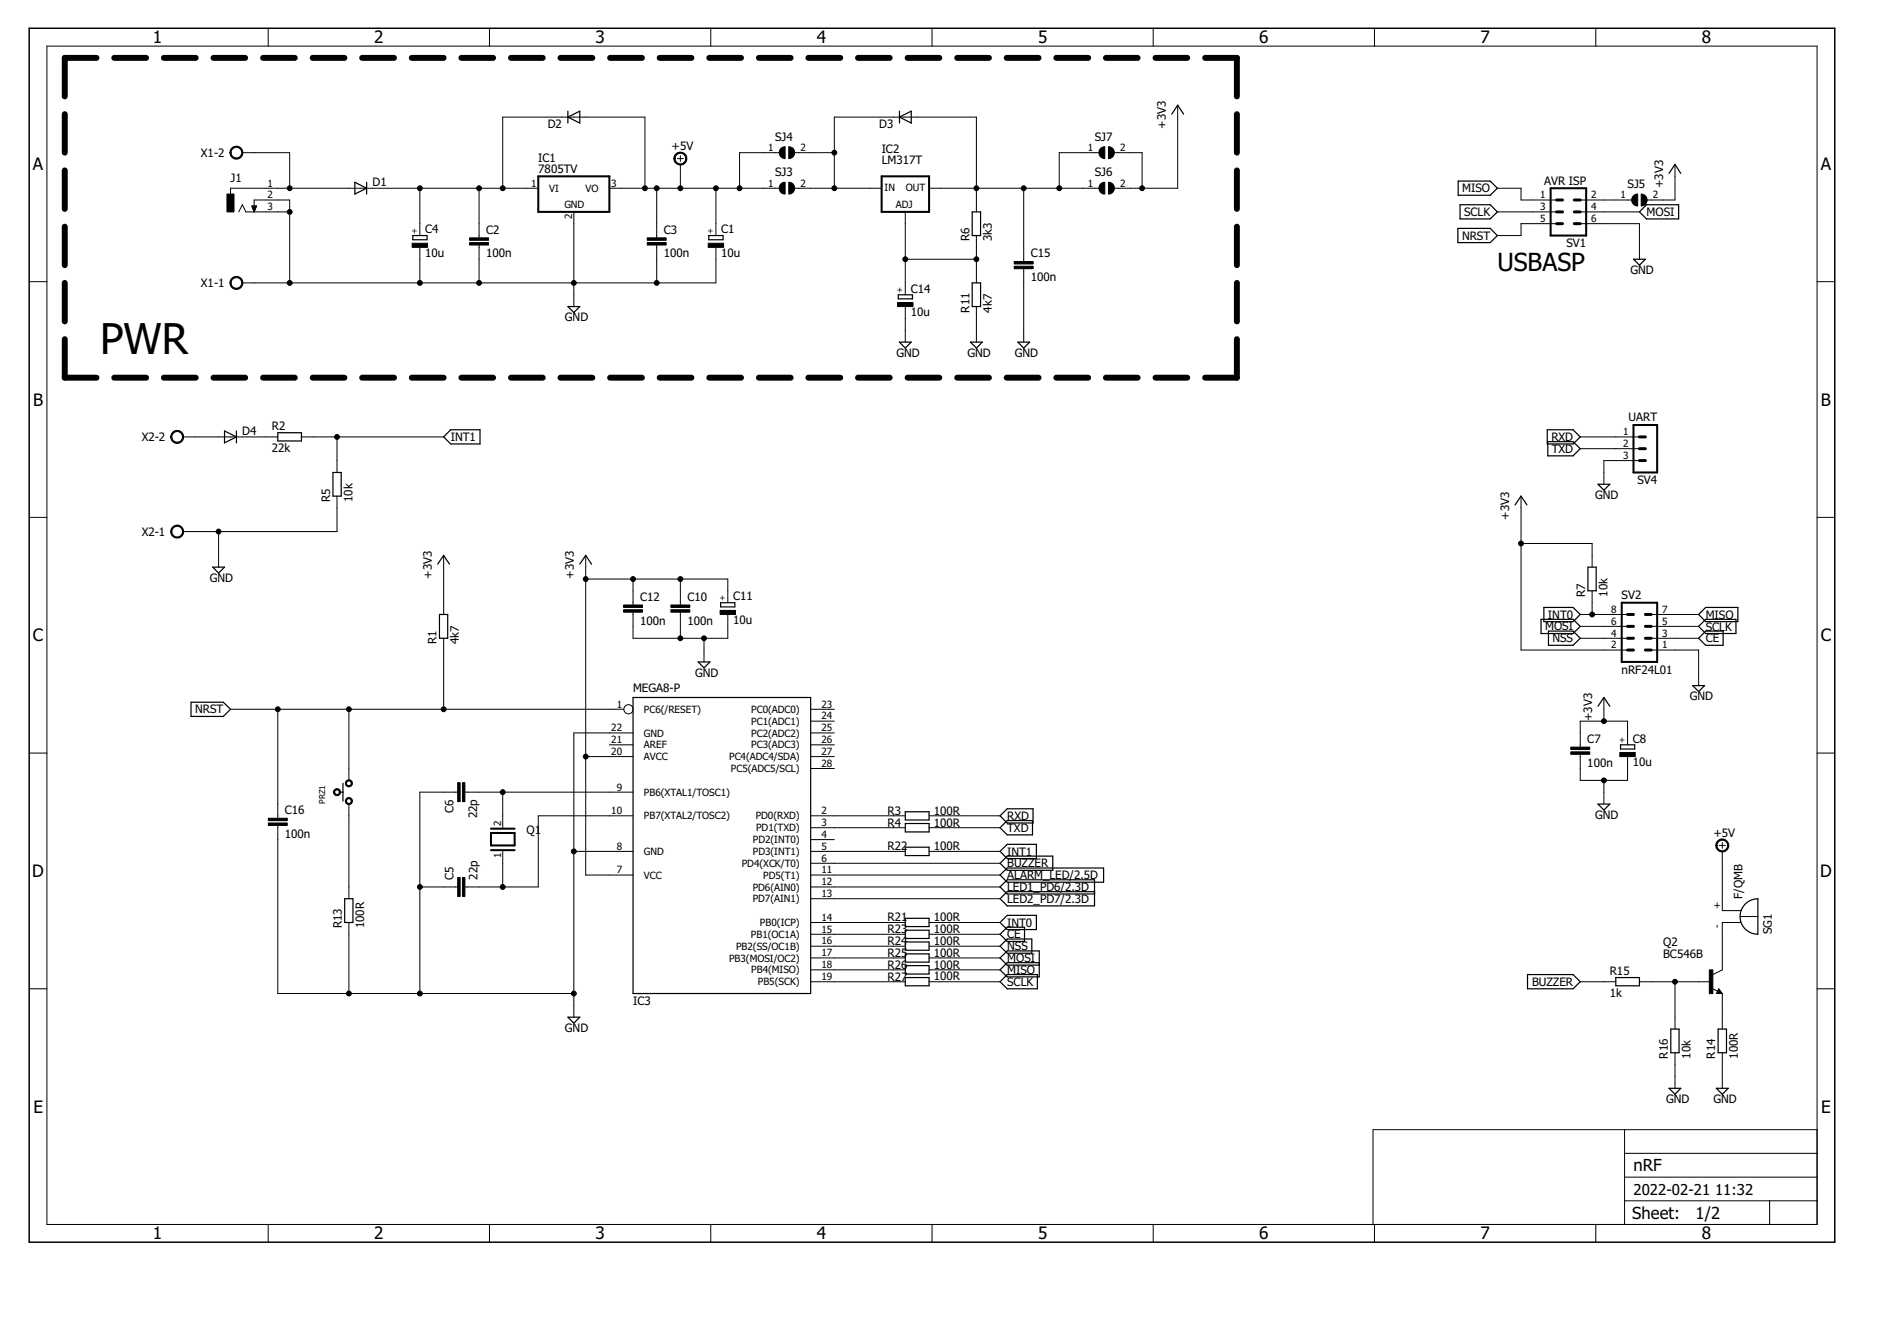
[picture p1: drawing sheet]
<svg xmlns="http://www.w3.org/2000/svg" width="297mm" height="210mm" viewBox="0 0 297 210" stroke-linecap="round" stroke-linejoin="round" font-family="sans-serif">
<g fill="none" stroke="#000" stroke-width=".93">
<path d="M10.1 17.9v6M15.1 9.1h-5v6M17.9 9.1h5M25.7 9.1h4.9M33.4 9.1h5M41.2 9.1h5M49 9.1h4.9M56.7 9.1h5M64.5 9.1h5M72.2 9.1h5M80 9.1h5M87.8 9.1h5"/>
<path d="M95.5 9.1h5M103.3 9.1h5M111.1 9.1h4.9M118.8 9.1h5M126.6 9.1h5M134.3 9.1h5M142.1 9.1h5M149.9 9.1h5M157.6 9.1h5M165.4 9.1h5M173.2 9.1h4.9M180.9 9.1h5"/>
<path d="M188.7 9.1h5v6M193.7 17.9v6M10.1 26.7v6M10.1 35.5v6M193.7 26.7v6M193.7 35.5v6M10.1 53.1v6h5M10.1 44.3v6M17.9 59.1h5M25.7 59.1h4.9M33.4 59.1h5M41.2 59.1h5"/>
<path d="M49 59.1h4.9M56.7 59.1h5M64.5 59.1h5M72.2 59.1h5M80 59.1h5M87.8 59.1h5M95.5 59.1h5M103.3 59.1h5M111.1 59.1h4.9M118.8 59.1h5M126.6 59.1h5M134.3 59.1h5"/>
<path d="M142.1 59.1h5M149.9 59.1h5M157.6 59.1h5M165.4 59.1h5M173.2 59.1h4.9M180.9 59.1h5M193.7 53.1v6h-5M193.7 44.3v6"/>
</g>
<g fill="none" stroke="#000" stroke-width=".19">
<path d="M88.9 18.3l1.9-.9v1.9zM88.9 17.4v1.9M140.8 18.3l1.9-.9v1.9zM140.8 17.4v1.9M183.5 17.9l.9-1.4 .9 1.4M55.6 28.5l1.8 1-1.8 .9zM57.4 28.5v1.9M64.6 36.9h2.3v.6h-2.3zM111 36.9h2.2v.6h-2.2zM152.2 33.2h1.3v3.7h-1.3zM228.3 35.8h5l1.2 1.1-1.2 1.1h-5zM228.3 28.3h5l1.2 1.2-1.2 1.1h-5z"/>
<path d="M228.6 32h4.7l1.2 1.2-1.2 1.1h-4.7zM257.8 32h5v2.3h-5l-1.1-1.1zM261.3 27.1l1-1.4 .9 1.4M88.9 48h1.9l-.9 .9zM140.7 46.1h2.2v.7h-2.2zM140.8 53.6h1.9l-.9 .9zM152 53.6h1.8l-.9 .9zM152.2 44.3h1.3v3.7h-1.3zM159.4 53.6h1.8l-.9 .9zM255.8 40.6h1.8l-.9 .9zM35.2 67.5l1.8 .9-1.8 .9zM37 67.5v1.8"/>
<path d="M43.5 67.7h3.7v1.3h-3.7zM52.1 74h1.3v3.7h-1.3zM70.6 67.3h4.6v2.2h-4.6l-1.1-1.1zM237.2 79l1-1.3 .9 1.3M242.3 67.3h4l1.1 1.1-1.1 1.1h-4zM242.4 69.1h3.9l1.1 1.1-1.1 1.2h-3.9zM250.2 75.8h1.9l-1 .9zM33.3 88.8h1.9l-1 .9zM68.5 88.3l1-1.4 .9 1.4M68.8 96.2h1.3v3.7h-1.3zM90.8 88.3l.9-1.4 .9 1.4M112.8 94.3h2.3v.7h-2.3z"/>
<path d="M241.3 96.9h5l1.1 1.1-1.1 1.2h-5zM241.7 95.1h4.6l1.1 1.1-1.1 1.1h-4.6zM242.5 98.8h3.8l1.1 1.1-1.1 1.1h-3.8zM248.6 88.8h1.3v3.7h-1.3zM267.1 96.9h4.7v2.3h-4.7l-1.1-1.2zM267.1 95.1h5v2.2h-5l-1.1-1.1zM267.1 98.8h2.7v2.2h-2.7l-1.1-1.1zM29.9 109.9h5.1l1.1 1.1-1.1 1.1h-5.1zM99.1 109.2h27.8v46.3h-27.8zM109.3 103.6h1.9l-1 .9zM250.2 110.6l.9-1.4 1 1.4M253.7 116.6h2.3v.6h-2.3z"/>
<path d="M265 107.3h1.9l-.9 .9zM53.2 124h.5M53.7 122.6v2.8M141.8 127.1h3.7v1.3h-3.7zM141.8 128.9h3.7v1.3h-3.7zM141.8 132.6h3.7v1.3h-3.7zM156.6 127.7l1.1-1.1h4.1v2.2h-4.1zM156.6 129.6l1.1-1.2h4v2.3h-4zM156.6 133.3l1.1-1.1h4.6v2.2h-4.6zM156.6 135.1l1.1-1.1h7.1v2.2h-7.1zM156.6 137l1.1-1.1h15.1v2.2h-15.1zM171.4 139.6h-13.7l-1.1 1.1 1.1 1.1h13.7v-4.1h-13.7l-1.1 1.1 1.1 1.1h13.7"/>
<path d="M250.2 125.9h1.9l-1 .9zM54 140.7h1.3v3.7h-1.3zM88.9 159.2h1.9l-.9 .9zM141.8 143.7h3.7v1.3h-3.7zM141.8 145.6h3.7v1.3h-3.7zM141.8 147.4h3.7v1.3h-3.7zM141.8 149.3h3.7v1.3h-3.7zM141.8 151.2h3.7v1.3h-3.7zM141.8 153h3.7v1.3h-3.7zM156.6 153.7l1.1-1.2h4.7v2.3h-4.7zM156.6 148.1l1.1-1.1h3.9v2.2h-3.9zM156.6 144.4l1.1-1.1h4.6v2.2h-4.6z"/>
<path d="M156.6 146.2l1.1-1.1h2.7v2.3h-2.7zM162.7 150.7h-5l-1.1 1.1 1.1 1.1h5v-4.1h-5l-1.1 1.1 1.1 1.2h5M239.2 152.5h7.1l1.1 1.2-1.1 1.1h-7.1zM253 153h3.7v1.3h-3.7zM269.1 155.2l.1 .1h-.3l.2-.3 .4 .4h-.6M273.2 141.6a2.74 2.74 0 0 1 2.1-.9v5.5a2.77 2.77 0 0 1-2.6-1.6 2.77 2.77 0 0 1 .5-3zM261.3 170.3h1.9l-.9 1zM261.6 161.1h1.3v3.7h-1.3zM268.8 170.3h1.8l-.9 1zM269 161.1h1.3v3.7h-1.3z"/>
</g>
<g fill="none" stroke="#000" stroke-width=".16">
<path d="M7.3 7.2h277.2v184.5h-277.2zM42 4.4v2.8M76.6 4.4v2.8M111.3 4.4v2.8M145.9 4.4v2.8M180.6 4.4v2.8M184.4 16.5v13h-9.9M215.2 4.4v2.8M249.9 4.4v2.8M37.4 33.2l.6-1.2 .5 1.2h6.9M38 23.9h7.4v5.6M39.4 32.2h.8l-.4 1z"/>
<path d="M39.4 32.3h.8M39.5 32.4h.6M39.5 32.5h.5M39.6 32.6h.4M39.6 32.7h.4M39.6 32.8h.4M39.7 32.8h.2M39.7 32.9h.2M39.7 33h.2M39.8 33.1h.1M39.8 33.2v-1.9h5.6v13M65.7 29.5v7.4"/>
<path d="M65.7 38.7v5.6M75 29.5v7.7M75 38.4v5.9M78.7 29.5v-11.2h22.3v11.2M84.3 29.5h-48.2v.9M89.9 33.2v14.8M95.4 29.5h26.6M102.8 29.5v7.7M102.8 38.4v5.9M106.1 24.8h.9M106.5 24.4v.9M106.5 25.7v3.8"/>
<path d="M112.1 29.5v7.4M112.1 38.7v5.6h-74.1M122 23.9h-6.2v5.6M124.4 29.5h13.6M124.4 23.9h6.2M130.6 29.5v-11.2h22.3v14.9M141.8 33.2v12.9M145.5 29.5h26.6M152.9 36.9v7.4M160.3 29.5v11.5M172.1 23.9h-6.2v5.6M174.5 23.9h4.3v5.6"/>
<path d="M234.5 29.5h3.7v1.8h5.5M234.5 33.2h9.2M243.7 35h-5.5v1.9h-3.7M247.4 31.3h8.1M247.4 33.2h9.3M247.4 35h9.3v5.6M262.3 25.7v5.6h-4.4M4.6 44.1h2.7M141.8 48v5.6M141.8 40.6h11.1M152.9 48v5.6M160.3 42.1v11.5"/>
<path d="M284.5 44.1h2.8M28.7 68.4h14.8M47.2 68.4h22.3M52.8 77.7v5.5h-24.1M52.8 68.4v5.6M238.2 77.7v24h16.6M247.4 68.4h9.3M247.4 70.2h9.3M256.7 72.1h-5.6v3.7M4.6 81h2.7M34.2 83.2v5.6M69.5 86.9v9.3"/>
<path d="M69.5 99.9v11.1M91.7 86.9v50.1h7.4M91.7 90.6h22.3v3.7M99.1 95.8v4.1h14.9v-3.7M99.1 90.6v4.1M106.5 90.6v4.1M106.5 95.8v4.1M110.2 99.9v3.7M238.2 85.1h11.1v3.7M247.4 99.9h7.4M247.4 98h7.4M247.4 96.2h7.4"/>
<path d="M249.3 92.5v3.7M258.6 99.9h7.4M258.6 98h7.4M258.6 96.2h7.4M284.5 81h2.8M4.6 117.9h2.7M36.1 111h61.6M43.5 111v17.1M54.6 111v11.2M91.7 118.4h7.4M95.4 116.6h3.7M99.1 114.7h-9.2v44.5"/>
<path d="M126.9 114.7h3.7M126.9 116.6h3.7M126.9 118.4h3.7M126.9 112.9h3.7M126.9 111h3.7M247.4 118.1v4.1h7.4v-3.8M251.1 109.2v3.7M254.8 116.6v-3.7h-7.4v4M258.6 101.7h7.4v5.6M284.5 117.9h2.8M43.5 129.2v26.3h46.4M54.6 125.9v14.8"/>
<path d="M65.7 138.8h6M71.7 124h-6v31.5M72.8 124h26.3M78.7 124v5.6M78.7 133.3v5.5M89.9 133.3h9.2M99.1 127.7h-14.8v11.1h-11.5M126.9 127.7h14.9M126.9 133.3h14.9M126.9 137h29.7M126.9 138.8h29.7M126.9 135.1h29.7"/>
<path d="M126.9 131.4h3.7M126.9 129.6h14.9M126.9 120.3h3.7M145.5 127.7h11.1M145.5 133.3h11.1M145.5 129.6h11.1M251.1 122.2v3.7M269.2 132.3h1M269.7 133.3v9.2h2.9M269.7 131.9v.9M4.6 154.8h2.7M54.6 144.4v11.1"/>
<path d="M126.9 153.7h14.9M126.9 151.8h14.9M126.9 149.9h14.9M126.9 148.1h14.9M126.9 146.2h14.9M126.9 144.4h14.9M126.9 140.7h29.7M145.5 153.7h11.1M145.5 151.8h11.1M145.5 149.9h11.1M145.5 148.1h11.1M145.5 146.2h11.1"/>
<path d="M145.5 144.4h11.1M247.4 153.7h5.6M256.7 153.7h11.1M262.3 153.7v7.4M268.1 154.7l.9 .5M269.1 154.8l.6 .7h-.9zM269.7 155.5v5.6M272.5 143.5h2.8M272.6 144.4h-2.9v7.4l-1.5 .7M284.5 154.8h2.8M254.4 176.8v14.9M262.3 164.8v5.5"/>
<path d="M269.7 164.8v5.5M284.5 176.8h-69.5v14.9M42 191.7v2.7M76.6 191.7v2.7M111.3 191.7v2.7M145.9 191.7v2.7M180.6 191.7v2.7M215.2 191.7v2.7M249.9 191.7v2.7M254.4 188h30.1M254.4 184.3h30.1M254.4 180.5h30.1"/>
<path d="M277.1 188v3.7"/>
<circle cx="98.4" cy="111" r=".72"/>
</g>
<path d="M4.6 4.4h282.7v190h-282.7z" fill="none" stroke="#000" stroke-width=".23"/>
<path d="M84.3 27.6h11.1v5.6h-11.1zM138 27.6h7.5v5.6h-7.5zM242.8 29.5h5.6v7.4h-5.6zM255.8 66.5h3.7v7.5h-3.7zM253.9 94.3h5.6v9.3h-5.6zM76.9 130.4h3.7v1.9h-3.7zM76.9 129.7h3.7M76.9 133.1h3.7" fill="none" stroke="#000" stroke-width=".32"/>
<g fill="none" stroke="#000" stroke-width=".47">
<path d="M243.7 35h1M243.7 33.2h1M243.7 31.3h1M246.5 35h.9M246.5 33.2h.9M246.5 31.3h.9M256.7 72.1h.9M256.7 70.2h.9M256.7 68.4h.9M254.8 98h1M254.8 99.9h1M254.8 96.2h1"/>
<path d="M257.6 98h1M257.6 99.9h1M257.6 96.2h1M254.8 101.7h1M257.6 101.7h1"/>
</g>
<g fill="#000" stroke="#000" stroke-width=".16">
<path d="M35.5 30.4h1.1v2.8h-1.1zM64.5 38.1h2.5v.6h-2.5zM73.5 38h3v.4h-3zM73.5 37.2h3v.4h-3zM101.3 38h3v.4h-3zM101.3 37.2h3v.4h-3zM110.9 38.1h2.4v.6h-2.4zM140.5 47.3h2.5v.7h-2.5zM158.8 41.7h3v.4h-3zM158.8 40.9h3v.4h-3zM97.6 95.4h3v.4h-3zM97.6 94.7h3v.4h-3z"/>
<path d="M105.1 95.4h2.9v.4h-2.9zM105.1 94.7h2.9v.4h-2.9zM112.8 95.5h2.4v.7h-2.4zM246 117.7h2.9v.4h-2.9zM246 116.9h2.9v.4h-2.9zM253.6 117.8h2.5v.6h-2.5zM42 128.8h3v.4h-3zM42 128.1h3v.4h-3zM71.7 122.5h.4v3h-.4zM71.7 137.4h.4v2.9h-.4zM72.4 122.5h.4v3h-.4zM72.4 137.4h.4v2.9h-.4z"/>
<path d="M267.7 151.8h.5v3.7h-.5z"/>
</g>
<g fill="#000" stroke="#000" stroke-width=".16">
<path d="M36.4 23.1a1.02 1.02 0 0 1 1.5 .3 1.02 1.02 0 0 1-.6 1.5 1.02 1.02 0 0 1-1.3-1h.2a.84 .84 0 0 1 1.1-.8 .84 .84 0 0 1 .3 1.4 .84 .84 0 0 1-1.4-.4v-.2h-.2v-.3z" fill-rule="evenodd"/>
<path d="M105.7 24.2a1.02 1.02 0 0 1 1.6 0 1.02 1.02 0 0 1-.4 1.6 1.02 1.02 0 0 1-1.4-1h.2a.83 .83 0 0 1 1.2-.8 .83 .83 0 0 1 .2 1.4 .83 .83 0 0 1-1.4-.3v-.3h-.2z" fill-rule="evenodd"/>
<path d="M122.3 28.7l.6-.2v1.9a.93 .93 0 0 1-.8-.6 .93 .93 0 0 1 .2-1.1z" fill-rule="evenodd"/>
<path d="M122.3 23.2l.6-.2v1.8a.94 .94 0 0 1-.8-.6 .94 .94 0 0 1 .2-1z" fill-rule="evenodd"/>
<path d="M123.5 28.5a.92 .92 0 0 1 .9 1 .92 .92 0 0 1-.9 .9z" fill-rule="evenodd"/>
<path d="M123.5 23a.93 .93 0 0 1 .9 .9 .93 .93 0 0 1-.9 .9z" fill-rule="evenodd"/>
<path d="M172.4 28.7l.6-.2v1.9a.93 .93 0 0 1-.9-.6 .93 .93 0 0 1 .3-1.1z" fill-rule="evenodd"/>
<path d="M172.4 23.2l.6-.2v1.8a.94 .94 0 0 1-.9-.6 .94 .94 0 0 1 .3-1z" fill-rule="evenodd"/>
<path d="M173.6 28.5a.92 .92 0 0 1 .9 1 .92 .92 0 0 1-.9 .9z" fill-rule="evenodd"/>
<path d="M173.6 23a.93 .93 0 0 1 .9 .9 .93 .93 0 0 1-.9 .9z" fill-rule="evenodd"/>
<path d="M255.8 30.6l.6-.2v1.8a.93 .93 0 0 1-.8-.6 .93 .93 0 0 1 .2-1z" fill-rule="evenodd"/>
<path d="M257 30.4a.93 .93 0 0 1 .9 .9 .93 .93 0 0 1-.9 .9z" fill-rule="evenodd"/>
<path d="M36.2 43.7a1.01 1.01 0 0 1 1.6-.1 1.01 1.01 0 0 1-.5 1.6 1.01 1.01 0 0 1-1.3-.9h.2a.84 .84 0 0 1 1.1-.8 .84 .84 0 0 1 .3 1.4 .84 .84 0 0 1-1.4-.4v-.2h-.2z" fill-rule="evenodd"/>
<path d="M27.1 67.6a1.02 1.02 0 0 1 1.6 .3 1.02 1.02 0 0 1-.7 1.5 1.02 1.02 0 0 1-1.3-1h.2a.84 .84 0 0 1 1.2-.8 .84 .84 0 0 1 .2 1.4 .84 .84 0 0 1-1.4-.4v-.2h-.2l.1-.3z" fill-rule="evenodd"/>
<path d="M26.9 82.6a1.01 1.01 0 0 1 1.6 0 1.01 1.01 0 0 1-.4 1.6 1.01 1.01 0 0 1-1.4-1h.2a.84 .84 0 0 1 1.2-.8 .84 .84 0 0 1 .2 1.4 .84 .84 0 0 1-1.4-.3v-.3h-.2z" fill-rule="evenodd"/>
<path d="M52.4 123.6a.56 .56 0 0 1 .9 .2 .56 .56 0 0 1-.4 .8 .56 .56 0 0 1-.7-.6h.2a.37 .37 0 0 1 .5-.3 .37 .37 0 0 1 .1 .6 .37 .37 0 0 1-.6-.2v-.1h-.2z" fill-rule="evenodd"/>
<path d="M54.3 125a.56 .56 0 0 1 .8 .1 .56 .56 0 0 1-.3 .8 .56 .56 0 0 1-.7-.5h.2a.37 .37 0 0 1 .4-.4 .37 .37 0 0 1 .2 .6 .37 .37 0 0 1-.6-.1v-.1h-.2z" fill-rule="evenodd"/>
<path d="M54.3 122.2a.56 .56 0 0 1 .8 .1 .56 .56 0 0 1-.3 .8 .56 .56 0 0 1-.7-.5h.2a.37 .37 0 0 1 .4-.4 .37 .37 0 0 1 .2 .6 .37 .37 0 0 1-.6 0v-.2h-.2z" fill-rule="evenodd"/>
<path d="M269 131.6a1.01 1.01 0 0 1 1.6 .3 1.01 1.01 0 0 1-.7 1.4 1.01 1.01 0 0 1-1.2-1h.2a.84 .84 0 0 1 1.2-.6 .84 .84 0 0 1 .1 1.4 .84 .84 0 0 1-1.3-.5v-.3h-.2v-.3z" fill-rule="evenodd"/>
<circle cx="45.4" cy="33.2" r=".38"/>
<circle cx="45.4" cy="29.5" r=".38"/>
<circle cx="65.7" cy="29.5" r=".38"/>
<circle cx="75" cy="29.5" r=".38"/>
<circle cx="78.7" cy="29.5" r=".38"/>
<circle cx="101" cy="29.5" r=".38"/>
<circle cx="102.8" cy="29.5" r=".38"/>
<circle cx="106.5" cy="29.5" r=".38"/>
<circle cx="112.1" cy="29.5" r=".38"/>
<circle cx="115.8" cy="29.5" r=".38"/>
<circle cx="130.6" cy="29.5" r=".38"/>
<circle cx="130.6" cy="23.9" r=".38"/>
<circle cx="152.9" cy="29.5" r=".38"/>
<circle cx="160.3" cy="29.5" r=".38"/>
<circle cx="165.9" cy="29.5" r=".38"/>
<circle cx="178.8" cy="29.5" r=".38"/>
<circle cx="45.4" cy="44.3" r=".38"/>
<circle cx="65.7" cy="44.3" r=".38"/>
<circle cx="75" cy="44.3" r=".38"/>
<circle cx="89.9" cy="44.3" r=".38"/>
<circle cx="102.8" cy="44.3" r=".38"/>
<circle cx="141.8" cy="40.6" r=".38"/>
<circle cx="152.9" cy="40.6" r=".38"/>
<circle cx="52.8" cy="68.4" r=".38"/>
<circle cx="34.2" cy="83.2" r=".38"/>
<circle cx="91.7" cy="90.6" r=".38"/>
<circle cx="99.1" cy="90.6" r=".38"/>
<circle cx="106.5" cy="90.6" r=".38"/>
<circle cx="106.5" cy="99.9" r=".38"/>
<circle cx="110.2" cy="99.9" r=".38"/>
<circle cx="238.2" cy="85.1" r=".38"/>
<circle cx="249.3" cy="96.2" r=".38"/>
<circle cx="43.5" cy="111" r=".38"/>
<circle cx="54.6" cy="111" r=".38"/>
<circle cx="69.5" cy="111" r=".38"/>
<circle cx="91.7" cy="118.4" r=".38"/>
<circle cx="251.1" cy="112.9" r=".38"/>
<circle cx="65.7" cy="138.8" r=".38"/>
<circle cx="78.7" cy="138.8" r=".38"/>
<circle cx="78.7" cy="124" r=".38"/>
<circle cx="89.9" cy="133.3" r=".38"/>
<circle cx="251.1" cy="122.2" r=".38"/>
<circle cx="54.6" cy="155.5" r=".38"/>
<circle cx="65.7" cy="155.5" r=".38"/>
<circle cx="89.9" cy="155.5" r=".38"/>
<circle cx="262.3" cy="153.7" r=".38"/>
</g>
<text font-size="6.6" x="15.7" y="55.4">PWR</text>
<text font-size="3.9" x="234.5" y="42.4">USBASP</text>
<g font-size="2.7">
<text x="24" y="6.8">1</text>
<text x="58.6" y="6.8">2</text>
<text x="93.2" y="6.8">3</text>
<text x="127.9" y="6.8">4</text>
<text x="162.5" y="6.8">5</text>
<text x="197.2" y="6.8">6</text>
<text x="231.8" y="6.8">7</text>
<text x="266.5" y="6.8">8</text>
<text x="5.2" y="26.6">A</text>
<text x="285.1" y="26.6">A</text>
<text x="5.2" y="63.5">B</text>
<text x="285.1" y="63.5">B</text>
<text x="5.2" y="100.4">C</text>
<text x="285.1" y="100.4">C</text>
<text x="5.1" y="137.3">D</text>
<text x="285" y="137.3">D</text>
<text x="5.2" y="174.2">E</text>
<text x="285.2" y="174.2">E</text>
<text x="24" y="194">1</text>
<text x="58.6" y="194">2</text>
<text x="93.2" y="194">3</text>
<text x="127.9" y="194">4</text>
<text x="162.5" y="194">5</text>
<text x="197.2" y="194">6</text>
<text x="231.8" y="194">7</text>
<text x="266.5" y="194">8</text>
</g>
<g font-size="2.6">
<text x="255.8" y="183.3">nRF</text>
<text x="255.6" y="190.8">Sheet:</text>
<text x="265.5" y="190.7">1/2</text>
</g>
<g font-size="2.3">
<text x="255.8" y="187">2022-02-21</text>
<text x="268.5" y="187">11:32</text>
</g>
<g font-size="1.8">
<text x="85.8" y="20">D2</text>
<text x="105.1" y="23.4">+5V</text>
<text x="121.4" y="22">SJ4</text>
<text x="137.7" y="20">D3</text>
<text x="138.1" y="23.9">IC2</text>
<text x="171.4" y="22">SJ7</text>
<text x="182.5" y="20.2" transform="rotate(-90 182.5 20.2)">+3V3</text>
<text x="31.5" y="24.5">X1-2</text>
<text x="36.1" y="28.5">J1</text>
<text x="58.3" y="29.1">D1</text>
<text x="84.3" y="27.1">7805TV</text>
<text x="84.3" y="25.3">IC1</text>
<text x="121.4" y="27.6">SJ3</text>
<text x="138.1" y="25.7">LM317T</text>
<text x="171.4" y="27.6">SJ6</text>
<text x="241.8" y="28.9">AVR ISP</text>
<text x="254.9" y="29.5">SJ5</text>
<text x="260.4" y="29.5" transform="rotate(-90 260.4 29.5)">+3V3</text>
<text x="229" y="30.1">MISO</text>
<text x="229.2" y="33.8">SCLK</text>
<text x="257.8" y="33.8">MOSI</text>
<text x="66.6" y="40.2">10u</text>
<text x="66.6" y="36.5">C4</text>
<text x="76.1" y="40.3">100n</text>
<text x="76.1" y="36.6">C2</text>
<text x="103.9" y="40.3">100n</text>
<text x="103.9" y="36.6">C3</text>
<text x="112.9" y="40.2">10u</text>
<text x="112.9" y="36.5">C1</text>
<text x="151.8" y="37.8" transform="rotate(-90 151.8 37.8)">R6</text>
<text x="155.3" y="37.8" transform="rotate(-90 155.3 37.8)">3k3</text>
<text x="161.4" y="40.3">C15</text>
<text x="228.9" y="37.5">NRST</text>
<text x="245.3" y="38.7">SV1</text>
<text x="31.5" y="44.9">X1-1</text>
<text x="142.6" y="45.8">C14</text>
<text x="161.4" y="44">100n</text>
<text x="255.3" y="42.9">GND</text>
<text x="88.5" y="50.3">GND</text>
<text x="142.6" y="49.5">10u</text>
<text x="151.8" y="48.9" transform="rotate(-90 151.8 48.9)">R11</text>
<text x="155.3" y="48.9" transform="rotate(-90 155.3 48.9)">4k7</text>
<text x="140.4" y="55.9">GND</text>
<text x="151.5" y="55.9">GND</text>
<text x="158.9" y="55.9">GND</text>
<text x="255" y="66">UART</text>
<text x="22.2" y="69">X2-2</text>
<text x="37.9" y="68">D4</text>
<text x="42.6" y="70.8">22k</text>
<text x="42.6" y="67.3">R2</text>
<text x="70.6" y="69">INT1</text>
<text x="242.9" y="69">RXD</text>
<text x="243" y="70.9">TXD</text>
<text x="256.4" y="75.8">SV4</text>
<text x="22.2" y="83.9">X2-1</text>
<text x="51.7" y="78.6" transform="rotate(-90 51.7 78.6)">R5</text>
<text x="55.2" y="78.6" transform="rotate(-90 55.2 78.6)">10k</text>
<text x="236.3" y="81.4" transform="rotate(-90 236.3 81.4)">+3V3</text>
<text x="249.8" y="78.1">GND</text>
<text x="32.8" y="91.1">GND</text>
<text x="67.6" y="90.6" transform="rotate(-90 67.6 90.6)">+3V3</text>
<text x="89.9" y="90.6" transform="rotate(-90 89.9 90.6)">+3V3</text>
<text x="100.2" y="94.1">C12</text>
<text x="107.7" y="94.1">C10</text>
<text x="114.8" y="94">C11</text>
<text x="248.2" y="93.4" transform="rotate(-90 248.2 93.4)">R7</text>
<text x="251.7" y="93.4" transform="rotate(-90 251.7 93.4)">10k</text>
<text x="253.9" y="93.8">SV2</text>
<text x="68.4" y="100.8" transform="rotate(-90 68.4 100.8)">R1</text>
<text x="71.9" y="100.8" transform="rotate(-90 71.9 100.8)">4k7</text>
<text x="100.2" y="97.8">100n</text>
<text x="107.7" y="97.8">100n</text>
<text x="114.8" y="97.7">10u</text>
<text x="241.9" y="98.7">MOSI</text>
<text x="242.4" y="96.8">INT0</text>
<text x="243.1" y="100.5">NSS</text>
<text x="267.1" y="98.7">SCLK</text>
<text x="267.1" y="96.8">MISO</text>
<text x="267.1" y="100.5">CE</text>
<text x="108.9" y="105.9">GND</text>
<text x="253.9" y="105.5">nRF24L01</text>
<text x="30.6" y="111.7">NRST</text>
<text x="99.1" y="108.2">MEGA8-P</text>
<text x="249.3" y="112.9" transform="rotate(-90 249.3 112.9)">+3V3</text>
<text x="264.6" y="109.6">GND</text>
<text x="248.5" y="116.3">C7</text>
<text x="255.7" y="119.9">10u</text>
<text x="255.7" y="116.2">C8</text>
<text x="248.5" y="120">100n</text>
<text x="44.6" y="131.1">100n</text>
<text x="44.6" y="127.4">C16</text>
<text x="71" y="127.2" transform="rotate(-90 71 127.2)">C6</text>
<text x="74.7" y="128.1" transform="rotate(-90 74.7 128.1)">22p</text>
<text x="82.4" y="130.5">Q1</text>
<text x="139" y="127.5">R3</text>
<text x="139" y="129.4">R4</text>
<text x="146.2" y="127.5">100R</text>
<text x="146.2" y="129.4">100R</text>
<text x="157.7" y="128.4">RXD</text>
<text x="157.7" y="130.2">TXD</text>
<text x="249.8" y="128.2">GND</text>
<text x="268.3" y="131">+5V</text>
<text x="71" y="137.7" transform="rotate(-90 71 137.7)">C5</text>
<text x="74.7" y="137.7" transform="rotate(-90 74.7 137.7)">22p</text>
<text x="139" y="133.1">R22</text>
<text x="146.2" y="133.1">100R</text>
<text x="157.7" y="133.9">INT1</text>
<text x="157.7" y="135.8">BUZZER</text>
<text x="157.7" y="137.6">ALARM_LED/2.5D</text>
<text x="157.7" y="141.3">LED2_PD7/2.3D</text>
<text x="157.7" y="139.5">LED1_PD6/2.3D</text>
<text x="272.8" y="140.7" transform="rotate(-90 272.8 140.7)">F/QMB</text>
<text x="53.5" y="145.3" transform="rotate(-90 53.5 145.3)">R13</text>
<text x="57" y="145.3" transform="rotate(-90 57 145.3)">100R</text>
<text x="139" y="144.2">R21</text>
<text x="139" y="146.1">R23</text>
<text x="139" y="147.9">R24</text>
<text x="139" y="149.8">R25</text>
<text x="146.2" y="144.2">100R</text>
<text x="146.2" y="146.1">100R</text>
<text x="146.2" y="147.9">100R</text>
<text x="146.2" y="149.8">100R</text>
<text x="157.7" y="148.7">NSS</text>
<text x="157.7" y="145">INT0</text>
<text x="157.7" y="146.9">CE</text>
<text x="260.4" y="150">BC546B</text>
<text x="260.4" y="148.1">Q2</text>
<text x="277.5" y="146.2" transform="rotate(-90 277.5 146.2)">SG1</text>
<text x="139" y="151.6">R26</text>
<text x="139" y="153.5">R27</text>
<text x="146.2" y="151.6">100R</text>
<text x="146.2" y="153.5">100R</text>
<text x="157.7" y="154.3">SCLK</text>
<text x="157.7" y="150.6">MOSI</text>
<text x="157.7" y="152.5">MISO</text>
<text x="239.9" y="154.3">BUZZER</text>
<text x="252.1" y="152.6">R15</text>
<text x="88.5" y="161.5">GND</text>
<text x="99.1" y="157.4">IC3</text>
<text x="252.1" y="156.1">1k</text>
<text x="261.2" y="165.7" transform="rotate(-90 261.2 165.7)">R16</text>
<text x="264.7" y="165.7" transform="rotate(-90 264.7 165.7)">10k</text>
<text x="268.6" y="165.7" transform="rotate(-90 268.6 165.7)">R14</text>
<text x="272.1" y="165.7" transform="rotate(-90 272.1 165.7)">100R</text>
<text x="260.9" y="172.7">GND</text>
<text x="268.3" y="172.7">GND</text>
</g>
<g font-size="1.6">
<text x="120.3" y="23.6">1</text>
<text x="125.3" y="23.6">2</text>
<text x="170.3" y="23.6">1</text>
<text x="175.4" y="23.6">2</text>
<text x="41.9" y="29.2">1</text>
<text x="83.2" y="29.2">1</text>
<text x="95.7" y="29.2">3</text>
<text x="120.3" y="29.2">1</text>
<text x="125.3" y="29.2">2</text>
<text x="138.5" y="29.9">IN</text>
<text x="141.9" y="29.9">OUT</text>
<text x="170.3" y="29.2">1</text>
<text x="175.4" y="29.2">2</text>
<text x="41.9" y="31">2</text>
<text x="41.9" y="32.9">3</text>
<text x="86" y="30">VI</text>
<text x="88.4" y="32.6">GND</text>
<text x="89.6" y="34.3" transform="rotate(-90 89.6 34.3)">2</text>
<text x="91.7" y="30">VO</text>
<text x="140.3" y="32.6">ADJ</text>
<text x="241.2" y="31">1</text>
<text x="241.2" y="32.9">3</text>
<text x="241.2" y="34.8">5</text>
<text x="249.1" y="31">2</text>
<text x="249.1" y="32.9">4</text>
<text x="249.1" y="34.8">6</text>
<text x="253.7" y="31">1</text>
<text x="258.8" y="31">2</text>
<text x="254.2" y="68.1">1</text>
<text x="254.2" y="70">2</text>
<text x="254.2" y="71.8">3</text>
<text x="252.3" y="95.9">8</text>
<text x="260.3" y="95.9">7</text>
<text x="252.3" y="101.5">2</text>
<text x="252.3" y="99.6">4</text>
<text x="252.3" y="97.8">6</text>
<text x="260.3" y="101.5">1</text>
<text x="260.3" y="99.6">3</text>
<text x="260.3" y="97.8">5</text>
<text x="96.6" y="110.8">1</text>
<text x="100.8" y="111.6">PC6(/RESET)</text>
<text x="117.6" y="113.4">PC1(ADC1)</text>
<text x="117.6" y="111.6">PC0(ADC0)</text>
<text x="128.6" y="112.6">24</text>
<text x="128.6" y="110.8">23</text>
<text x="95.7" y="114.5">22</text>
<text x="95.7" y="116.3">21</text>
<text x="95.7" y="118.2">20</text>
<text x="100.8" y="115.3">GND</text>
<text x="100.8" y="117.1">AREF</text>
<text x="100.8" y="119">AVCC</text>
<text x="114.2" y="119">PC4(ADC4/SDA)</text>
<text x="117.6" y="117.1">PC3(ADC3)</text>
<text x="117.6" y="115.3">PC2(ADC2)</text>
<text x="128.6" y="118.2">27</text>
<text x="128.6" y="116.3">26</text>
<text x="128.6" y="114.5">25</text>
<text x="96.6" y="123.7">9</text>
<text x="100.8" y="124.6">PB6(XTAL1/TOSC1)</text>
<text x="114.5" y="120.9">PC5(ADC5/SCL)</text>
<text x="128.6" y="120">28</text>
<text x="78.5" y="129.3" transform="rotate(-90 78.5 129.3)">2</text>
<text x="95.7" y="127.4">10</text>
<text x="100.8" y="128.3">PB7(XTAL2/TOSC2)</text>
<text x="117.9" y="132">PD2(INT0)</text>
<text x="118.3" y="128.3">PD0(RXD)</text>
<text x="118.4" y="130.1">PD1(TXD)</text>
<text x="128.6" y="131.2">4</text>
<text x="128.6" y="129.3">3</text>
<text x="128.6" y="127.4">2</text>
<text x="78.5" y="134.4" transform="rotate(-90 78.5 134.4)">1</text>
<text x="96.6" y="133">8</text>
<text x="96.6" y="136.7">7</text>
<text x="100.8" y="133.8">GND</text>
<text x="100.8" y="137.5">VCC</text>
<text x="116.1" y="135.7">PD4(XCK/T0)</text>
<text x="117.9" y="133.8">PD3(INT1)</text>
<text x="119.5" y="137.5">PD5(T1)</text>
<text x="128.6" y="136.7">11</text>
<text x="128.6" y="134.9">6</text>
<text x="128.6" y="133">5</text>
<text x="117.9" y="141.2">PD7(AIN1)</text>
<text x="117.9" y="139.4">PD6(AIN0)</text>
<text x="128.6" y="140.4">13</text>
<text x="128.6" y="138.6">12</text>
<text x="269.4" y="142.3" transform="rotate(-90 269.4 142.3)">+</text>
<text x="115.3" y="148.7">PB2(SS/OC1B)</text>
<text x="117.6" y="146.8">PB1(OC1A)</text>
<text x="119" y="145">PB0(ICP)</text>
<text x="128.6" y="149.7">17</text>
<text x="128.6" y="147.8">16</text>
<text x="128.6" y="146">15</text>
<text x="128.6" y="144.1">14</text>
<text x="269.4" y="145.2" transform="rotate(-90 269.4 145.2)">-</text>
<text x="114.2" y="150.5">PB3(MOSI/OC2)</text>
<text x="117.6" y="152.4">PB4(MISO)</text>
<text x="118.7" y="154.2">PB5(SCK)</text>
<text x="128.6" y="153.4">19</text>
<text x="128.6" y="151.5">18</text>
</g>
<g font-size="1.3">
<text x="65.3" y="36.6" transform="rotate(-90 65.3 36.6)">+</text>
<text x="111.7" y="36.6" transform="rotate(-90 111.7 36.6)">+</text>
<text x="141.3" y="45.8" transform="rotate(-90 141.3 45.8)">+</text>
<text x="113.5" y="94" transform="rotate(-90 113.5 94)">+</text>
<text x="254.4" y="116.3" transform="rotate(-90 254.4 116.3)">+</text>
<text x="50.9" y="125.9" transform="rotate(-90 50.9 125.9)">PRZ1</text>
</g>
</svg>
